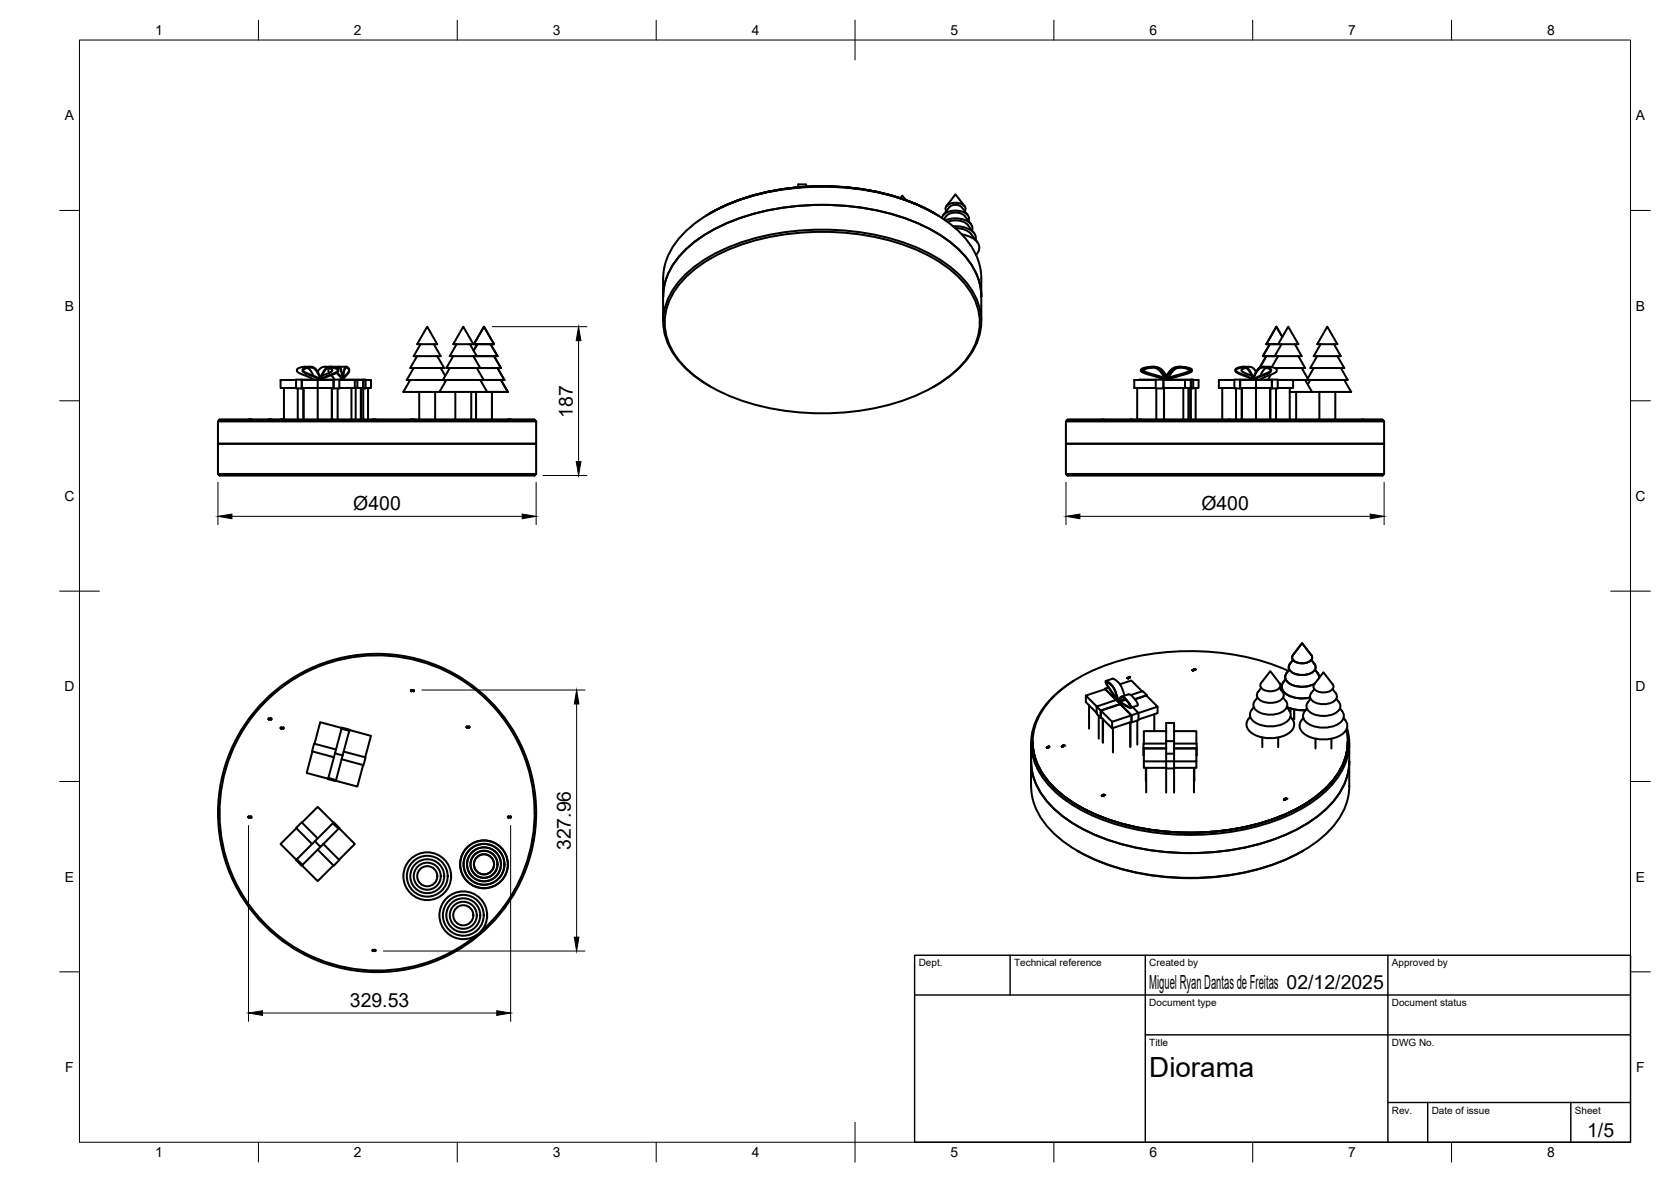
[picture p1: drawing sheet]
<svg xmlns="http://www.w3.org/2000/svg" width="420mm" height="297mm" viewBox="0 0 420 297" stroke-linecap="round" stroke-linejoin="round" font-family="sans-serif">
<!-- layer: Visible -->
<g fill="none" stroke="#000" stroke-width=".51">
<path d="M177.4 54.2a57.7 57.7 0 0 1 33.3-7.3 54.6 54.6 0 0 1 25.3 7.3M178.3 53.7a58.9 58.9 0 0 1 34-6.7 54 54 0 0 1 22.8 6.7M202.7 46.9v-.6h-2v.8M226.4 49.8l.5-.6 .9 1.1M236.9 54.8a3.1 3.1 0 0 1 3.3-1.9 3.2 3.2 0 0 1 3.4 1.8l-.1 .8M237.2 54.1l1.5-2.1a2.3 2.3 0 0 1 3.1 0l1.6 2.1M237.3 55.1a3.4 3.4 0 0 1 5.3-.8l1.6 2M237.7 55.4a6 6 0 0 1 6.5 1l.3 1-.1 .5M237.9 51.8l2.3-3 2.4 3M238 53a1.31 1.31 0 0 1 1.2-1.9 2.98 2.98 0 0 1 3.6 1.2l-.3 .7M238.3 55.8a4.9 4.9 0 0 1 5.1 .7M239.7 56.9a6 6 0 0 1 5.5 2l.1 1.4"/>
<path d="M240.2 57.3l1.4 .2 1.2 .3a6.1 6.1 0 0 1 2.9 3M241.9 58.9a4.9 4.9 0 0 1 4.3 3.1 2.4 2.4 0 0 1-.8 2M243.4 56.5l1.5 2.1M166.7 70v10.8M166.8 70a16.6 16.6 0 0 1 5.9-12.1 44.1 44.1 0 0 1 23-10.1 64 64 0 0 1 36.4 4.3 27.6 27.6 0 0 1 13.1 11.5 14.2 14.2 0 0 1 1.5 6.4v10.8M166.8 74.5a16.6 16.6 0 0 1 5.9-12 44.1 44.1 0 0 1 23-10.1 64 64 0 0 1 36.4 4.3 27.6 27.6 0 0 1 13.1 11.4 14.2 14.2 0 0 1 1.5 6.4M171.8 70.3a40.2 40.2 0 0 1 20-10.4 64.8 64.8 0 0 1 38.9 3 29.3 29.3 0 0 1 13.3 10.3 14.2 14.2 0 0 1-1.1 17.2 34 34 0 0 1-16.6 10.5 64.8 64.8 0 0 1-43.5-1.7 29.3 29.3 0 0 1-13.3-10.3 14.2 14.2 0 0 1 1.1-17.2zM71.4 97.5v8M74.4 95.5h-3.9v2h3.9M74.9 97.6v7.9M75.8 97.6h.5v7.9M75.8 95.4v2.2"/>
<path d="M76.3 97.5v8M77.3 92.5l.7 .5 .8 1.4M78.1 92.2l-2.5 .1-.8 .4-.1 .5 .5 .6 2.7 1 .9 .6M79.9 95.4v2.1h-4v-2h7.9v2h-3.9v8M80.2 95.1h.3l-.3-.8-.7-1.1-.7-.7-1.1-.1-1.1 .3-.4 .3 .4 .5 2.8 1.2 1.1 .6M80.2 95.4l-3.7-1.8-.4-.4v-.4l1.2-.5h1.5l.7 .5 .4 .7 .7 1.3-.1 .3h.2l-.1-.2 .8-1.7 1-.9h1.4l.9 .2 .4 .3-.1 .6-.6 .4-2.5 1-1 .6M80.5 95.3v.1M80.5 95.3l.2 .1M80.7 95.1l.7-1.6 .9-1 .5-.1 1.1 .1 .8 .2 .3 .3-.4 .5-2.8 1.1-1.1 .7M82.5 92.5l.9 .3 .1 .4-.7 .5-1.8 .7M82.7 92.5l-.1 .7 .2 .5M83.1 92.2l-2.1 .1-.7 .5-.4 .6"/>
<path d="M83.2 94.3l.9 1.1M83.4 97.5v8M83.9 95.4v2.2h1.4v-2.2M83.9 97.6h-.4v7.9M84.7 92.5l.5-.3 .4 .2 .5 2.5M84.7 93.7l1.3 1.7M84.8 93.6l1.3 1.7M84.8 92.6l.3-.2 .5 .2 .5 2.5M84.9 97.6v7.9M85.3 95.4h6.6v2.2h-.5v-2.2M85.3 95.4h-10.9v2.2h1.4M85.3 95.5h3.9"/>
<path d="M85.9 95.4v.1M86 95.1h.1M86.1 95.3v.1M86.1 95.3l.1 .1M86.1 94.9l.6-2.4 .3-.3 .4 .1 .4 .5v.7l-1.5 1.9M86.1 94.9v.2M86.2 95.1l.5-2.4 .2-.3h.3l.5 .4v.5l-1.5 2M87.1 92.2h-3.9M88.4 97.5v8M89.2 95.5h2.1v2h-1.4M89.2 95.5v2h-3.9M89.4 97.5v8"/>
<path d="M89.9 95.5v2h-.7M90.7 97.5v8M91.3 97.6v7.9M91.4 97.6h-.6v7.9M91.9 95.5h1.4v2h-1.4M92.5 97.5v8M103.1 95.5l-1.7 3h9.1M104 92.5l-1.7 3h9.1M104.9 89.5l-1.8 3h8.6l-1.8-3M105.4 98.5v7M105.7 86.5l-1.7 3h6.8l-1.7-3M107.4 82.1l2.5 4.4h-5z"/>
<path d="M109.4 98.5v7M110.5 98.5h12M110.8 92.5l1.2 2M111.4 95.5h10.2M111.7 95.5l.3 .5M112.2 95.5l-1.7 3M113.1 92.5l-1.7 3M114 89.5l-1.8 3h8.6M114.5 98.5v7M114.8 86.5l-1.7 3h6.8M116.5 82.1l2.5 4.4h-5zM118.2 86.5l1.7 3"/>
<path d="M118.5 98.5v7M119 89.5l1.8 3M119.1 89.5v.1M119.7 98.5v7M119.9 92.5l1.7 3M120 86.5l-.9 1.6M120.8 95.5l1.7 3M121.7 82.1l2.5 4.4h-5.1zM123.4 86.5l1.7 3h-5.2M123.7 98.5v7M124.2 89.5l1.8 3h-5.2M125.1 92.5l1.7 3h-5.2"/>
<path d="M126 95.5l1.7 3h-5.2M178.6 97.1a24.3 24.3 0 0 1-11-11.6 14.9 14.9 0 0 1 3.9-15.7 40.6 40.6 0 0 1 20.2-10.4 65.4 65.4 0 0 1 39.2 3 29.7 29.7 0 0 1 13.4 10.4 14.3 14.3 0 0 1-1 17.3 28.5 28.5 0 0 1-8.5 7M285.9 97.5v8M289.6 92.2h.9a3.7 3.7 0 0 1 2.8 2.3M289.9 92.4l-1.9 .3-.5 .4 1.1 .6 4.3 1.4M290.6 95.4v2.2h1.9M290.6 95.5h-5.4v2h5.4M290.7 97.6v7.9M292.5 97.6h.2M292.7 97.5v8M292.8 95.4l-.8-.5-4.4-1.4-.6-.5 .6-.3 1.4-.3 1.6 .1 1.2 .9 1.1 1.7a2.01 2.01 0 0 0-.8-1.6l-.9-.9-1.1-.4-2.2 .2-.7 .2-.3 .3 .1 .5 .8 .4 4.7 1.6v2.2M292.8 95.3h.4"/>
<path d="M292.9 95.1h.7M293 95.1l.3 .2M293.2 95.3v.1M293.2 95.3l1.4-.6 3.9-1.2 .5-.5-.4-.3-1.1-.2-1.4-.1-.7 .1-1 .7-1.3 1.9a2.01 2.01 0 0 1 .9-1.6l.8-.9 1.2-.4 2.2 .2 .8 .3 .2 .3-.1 .4-.9 .4-3.4 1-1.3 .6M296.4 92.2l2.5 .2 .7 .4 .1 .4-.8 .6-4.1 1.2-.8 .5M296.7 92.4a4.3 4.3 0 0 0-3 2.7M297.5 97.5v8M298 95.5v2h1.4v-2h-6.9v2h5.5M298.8 97.5v8M299.4 97.6v7.9M299.5 95.4l-12.9 .1M299.5 95.4h.5v2.2h-.5z"/>
<path d="M299.5 97.6h-.6v7.9M300 95.5h1.4v2h-1.4M300.6 97.5v8M307.3 97.5v8M310.4 95.5h-3.9v2h3.9M310.8 97.6v7.9M311.8 97.6h.4v7.9M311.8 95.4v2.2M312.3 97.5v8M312.6 92.2l2.1 .1 .5 .3 .6 .8M313.2 92.5l-1 .4 .1 .4 2.4 1.1M314.8 95.4l-3.8-1.7-.4-.4v-.5l1.2-.5 .9-.1 .7 .1 1 1.2 .7 1.3-.1 .3-1-2-.8-.6-.8-.1-.9 .1-.6 .3-.2 .3 1 .7 2.6 1.1 .7 .5"/>
<path d="M315 95.3h.3M315 95.1h.5M315.3 95.3v.1M315.3 95.3l.9-.6 2.9-1.2 .4-.4-.1-.2-.7-.4-.8-.1-.9 .1-.8 .6-1 2-.1-.3 .7-1.3 1-1.2 .7-.1 .9 .1 1.2 .5v.5l-.4 .4-3.8 1.7M315.8 95.4v2.1h4v-2h-8v2h4v8M317.6 92.2l2.4 .1 .8 .3 .3 .5-.6 .7-2.7 1.1-.9 .5M318.4 89.5l-1.7 2.9M318.5 92.5l-.7 .4-.9 1.5M319.3 86.5l-1.8 3h3M319.3 97.5v8M319.6 94.2l-.8 1.2M319.8 95.4h-9.4v2.2h1.4"/>
<path d="M319.8 95.4h1.5v2.2h-1.5zM319.8 97.6h-.4v7.9M320.8 97.6v7.9M321.4 89.5l-1.6 2.8M322.2 86.5l-1.7 3M322.4 84.7l-1.5-2.6-2.5 4.4h3M323.9 82.1l2.6 4.4h-5.1zM324.3 98.5h5.6M324.3 97.5v8M325.6 86.5l1.7 3h-6.8M325.9 98.5v7M326.5 89.5l1.7 3h-7.7"/>
<path d="M327.3 92.5l1.7 3M328.2 95.5l1.7 3M329 95.5h-7.7h3.8v2h-3.8M329.5 95.5l-.7 1.1M330.3 92.5l-1.5 2.6M331.2 89.5l-1.7 3h8.5l-1.7-3M331.7 98.5v7M332.1 86.5l-1.8 3h6.8l-1.7-3M333.7 82.1l2.6 4.4h-5.1zM335.7 98.5v7M337.1 92.5l1.8 3h-9.9M338 95.5l1.7 3h-9.8"/>
<path d="M54.8 105.9h80M54.8 111.5h80M54.8 119.1h80M54.8 111.5v7.6M55.2 105.5h79.2M55.2 105.5l-.4 .4v5.6M62.4 105.5h.3M62.5 105.5h.1M62.9 105.5h.3M63 105.5h.1M67.5 105.5h.3M67.6 105.5h.1"/>
<path d="M68 105.5h.3M68.1 105.5h.1M70.5 105.5h.3M70.6 105.5h.1M71 105.5h.3M71.1 105.5h.1M93.6 105.5h.3M93.7 105.5h.2M94.1 105.5h.3M94.2 105.5h.2M103.3 105.5h.3M103.4 105.5h.1"/>
<path d="M103.8 105.5h.3M103.9 105.5h.1M127.7 105.5h.3M127.8 105.5h.1M128.2 105.5h.3M128.3 105.5h.1M134.4 105.5l.4 .4M134.8 111.5v7.6l-.4 .4h-79.2l-.4-.4M134.8 105.9v5.6M268 105.9h80M268 111.5h80M268 119.1h80"/>
<path d="M268 111.5v7.6M268.4 105.5h79.2M268.4 105.5l-.4 .4v5.6M277.1 105.5h.3M277.2 105.5h.1M284.2 105.5h.3M284.4 105.5h.1M286.5 105.5h.3M286.6 105.5h.1M308.9 105.5h.3M309 105.5h.1M342.4 105.5h.3"/>
<path d="M342.5 105.5h.1M347.6 105.5l.4 .4M348 111.5v7.6l-.4 .4h-79.2l-.4-.4M348 105.9v5.6M103.4 173.5l.1 .1zM103.9 173.5l.1 .1zM270 171.1a21.8 21.8 0 0 0-10.3 12.5 15.4 15.4 0 0 0 5.1 14.9 44 44 0 0 0 23 10.3 63.5 63.5 0 0 0 38.1-4.8 25.7 25.7 0 0 0 12.2-11.7 13.6 13.6 0 0 0 .6-9.4M273 174.8v1.6l2.7 2.7M273.8 177.3v5.8M275.7 177.6v1.8l1 .9M276.3 179.9v5.7M276.7 178.5v1.8"/>
<path d="M276.8 178.6l4.9-1.6 2.8 2.8-4.9 1.6zM276.8 178.6v1.6l2.8 2.8M277.8 173.1v.1M278 171.1l1 .5 1 1.2 .7 1.5 .4 1.8-1.1-3.2-1-1.1-.9-.5 .3 .9 2.7 4.1-2.8-4.2zM278.1 171.1l1.7-.6 .7 .4 1.4 1.5 .8 2.4M278.7 172.8l-.9 .3 2.9 2.8-5 1.7 1 .9 5-1.6 2.8 2.9M280.6 175.9l-2.7-2.7-4.9 1.6 2.8 2.7M281.2 176.1h-.1M281.6 172l2.9-1 2.7 2.7M281.7 176.9v.1M282 175.1l2-.6 .6 .3 .9 1.1 .6 1v.4l-1.8 .6M282.8 175.7l-1.7 .6"/>
<path d="M282.9 175.7l-1.8 .6M283.1 175.9l-1.8 .6 2.4 1.2 .6 .2v-.5l-.3-.6-1.6-1.7h-.3l-.4 .1-.5 .8v.2l.7-.8 .6-.1 1.2 1.3 .6 1.1-3-1.2M283.5 170.4h.1M283.5 170.4h.2zM283.5 170.3l.3 .1-.2 .1zM283.6 170.4h.1M283.6 170.4v.1M283.7 170.4h.1M283.7 170.5h.1M283.8 170.4h.1M283.8 170.2h.1M283.9 170.2h.2z"/>
<path d="M283.9 170.2h.1M283.9 170.1l.3 .1-.2 .1zM283.9 170.1h.2M284 170.2v.1M284.1 170.2h.1M284.1 170.3h.1M284.4 174.7l2.9-1 1.1 1-3.1 1M284.5 179.8v1.6l-4.9 1.6v-1.6M284.8 177.7l1.5 1.5-1.8 .6M285.4 175.8l2.8-1 2.9 2.8-4.8 1.6v1.8l-1.8 .6v-1.8M288.4 174.7v.2M290.2 179.5v4.2"/>
<path d="M291.1 177.6v1.6l-4.8 1.6M299.8 168.4v.1M299.9 168.4h.2zM299.9 168.4v.1M299.9 168.3l.2 .1-.1 .1zM299.9 168.4h.2M299.9 168.4h.1M300 168.5h.1M300.1 168.5h.1M300.1 168.4v.1M300.1 168.4h.1M300.2 168.2h.2z"/>
<path d="M300.2 168.2v.1M300.3 168.2v.1M300.4 168.3h.1M300.4 168.2h.1M300.4 168.2h-.1M300.5 168.3l-.1-.2-.2 .1 .2 .1M315.3 177.7l-.6 .7M316.2 175.3a2.11 2.11 0 0 0-.8 2.7 5.7 5.7 0 0 0 8 0 1.53 1.53 0 0 0-.1-1.9l-.7-.8M316.3 173.9a1.52 1.52 0 0 0 1 2.3 4.5 4.5 0 0 0 5.4-1v-.9l-.2-.4M317.1 172.9l-.8 1M317.1 171.7a1.32 1.32 0 0 0 1.2 1.9 3 3 0 0 0 3.6-1.2l-.2-.7-2.3-3-2.3 3M321.7 172.9l.8 1"/>
<path d="M322.3 173.1l-.2 .3M322.7 171.4a2.1 2.1 0 0 0 1.1 3.2 8.1 8.1 0 0 0 5.6 .7M323.2 170.7l-.5 .7M323.6 177.7a2.19 2.19 0 0 1-.3 3.8 7.6 7.6 0 0 1-8.3-.4 1.92 1.92 0 0 1-.3-2.7M323.6 177.7l2.5 .7h2.2M323.9 168.6a63.5 63.5 0 0 0-50.4 .5 25.8 25.8 0 0 0-12.7 11.9 14.3 14.3 0 0 0 2.7 15.2 36.9 36.9 0 0 0 19.4 11 64.8 64.8 0 0 0 40.6-2.7 27 27 0 0 0 14-12.1 13.5 13.5 0 0 0 1-9M324.2 178.5l.3 .1-.1 .2M324.2 168.3a2.09 2.09 0 0 0-.7 2.8 6 6 0 0 0 7.1 .7M324.3 178.6v.1M325.1 165.8l-.8 1.1a1.52 1.52 0 0 0 1 2.3 4.5 4.5 0 0 0 5.4-1l.1-.9-1.1-1.5M325.1 164.6a1.32 1.32 0 0 0 1.2 2 3 3 0 0 0 3.6-1.2l-.2-.8-2.3-3-2.3 3M325.4 178.3v2.4"/>
<path d="M328.6 178a2.36 2.36 0 0 0-.9 2.5 2.36 2.36 0 0 0 1.9 1.7 7.6 7.6 0 0 0 7.6-.8 2.15 2.15 0 0 0-.3-3.4M329.5 175.6a2.14 2.14 0 0 0-.8 2.7 5.7 5.7 0 0 0 8.1 0 1.53 1.53 0 0 0-.1-1.8l-.7-.9M330.5 172l2.3-3 2.3 3M330.5 171.9a1.32 1.32 0 0 0 1.2 2 3 3 0 0 0 3.6-1.2l-.2-.8M330.5 173.2l-.8 1a1.52 1.52 0 0 0 1 2.3 4.5 4.5 0 0 0 5.4-1v-.9l-1-1.4M330.6 168.3l.7 .8M331.3 169.1l.3 .7 .1 .6M67.5 180.5l.3 .1-.1 .2h-.2zM67.6 180.6l.1 .1zM67.6 180.8h.1M68.1 180.5l.2 .1-.1 .2h-.2zM68.1 180.6l.1 .1z"/>
<path d="M68.1 180.8h.1M70.6 182.8l.2 .1v.2h-.2zM70.6 182.9l.1 .1zM70.7 183.1h.1M71.1 182.8l.2 .1v.2h-.2zM71.1 182.9l.1 .1zM71.2 183.1h.1M78.5 188.8l-1.4 5.5 5.4 1.4M82.6 195.5l-.1 .3 1.9 .5 .1-.3M82.6 195.5l1.9 .5M84.2 189.3l-1.6 6.2M84.5 188.3l-5.5-1.4-.5 1.9 5.5 1.5"/>
<path d="M85.9 183.1l-1.7 6.2 1.9 .5 1.7-6.2M85.9 183.1l.1-.3 1.9 .6-.1 .2M85.9 183.1l1.9 .5M85.9 183l-5.4-1.5-1.4 5.4M86.1 189.8l-1.6 6.2M86.4 188.9l5.5 1.4-.5 2-5.5-1.5M87.9 183.5l5.4 1.4-1.5 5.4M91.3 192.2l-1.4 5.5-5.4-1.5M117.3 182.6h.2v.2h-.2zM117.3 182.7l.2 .1zM117.4 182.9h.1M117.8 182.6h.3l-.1 .2h-.2z"/>
<path d="M117.9 182.7l.1 .1zM117.9 182.9h.1M259.2 186.8v10.8M259.3 191.3a16.6 16.6 0 0 0 5.9 12.1 44.1 44.1 0 0 0 23 10.1 64 64 0 0 0 36.4-4.3 27.6 27.6 0 0 0 13.1-11.5 14.2 14.2 0 0 0 1.6-6.4M259.7 186.4v.1M259.7 186.5a16.5 16.5 0 0 0 5.8 11.9 43.7 43.7 0 0 0 22.8 10 63.4 63.4 0 0 0 36-4.3 27.3 27.3 0 0 0 13-11.3 14 14 0 0 0 1.6-6.3M263.2 187.9l.2-.1zM263.2 187.9h.1M263.3 187.8l.1 .1M263.3 187.8l.2 .1M263.3 187.8h.1M263.3 187.9h.1"/>
<path d="M263.4 187.8v.1M263.4 188h.1M263.4 187.9h.1M263.5 187.7h.1M263.6 187.6h.2zM263.6 187.7h.1M263.6 187.6h.2M263.7 187.7h.1M263.8 187.6v.1M263.8 187.7h.1M263.8 187.7l-.1-.1h-.2l.3 .2M267 187.6h.1"/>
<path d="M267 187.5h.2zM267 187.5v.1M267 187.5l.3 .1h-.2zM267 187.5h.2M267.1 187.6h.1M267.2 187.6h.1M267.2 187.5v.1M267.3 187.6h.1M267.4 187.3h.1zM267.4 187.3v.1M267.4 187.3l.2 .1-.2 .1zM267.4 187.3h.2"/>
<path d="M267.4 187.4h.1M267.5 187.4h.1M267.6 187.3h.1M276.9 180.3h-.2M277.1 200h.1M277.1 199.9h.1zM277.2 200h.1M277.2 199.9v.1M277.2 200h-.2l.3 .1M277.3 180.7v5.9M277.4 199.7h.2M277.4 199.8h.1"/>
<path d="M277.5 199.8l.1-.1zM277.5 199.8h.1M277.6 199.7v.1M277.6 199.8h.1M277.6 199.9h.1M277.6 199.8l-.1-.1-.1 .1h.2M279.8 183v6.1M284.2 181.5v6.1M284.2 181.5v6.2M284.4 181.4l.1 .2M286 181.1v6M287.5 188l.1 1.8"/>
<path d="M287.6 191.3v1.7h5.6M288.1 193v3.3M288.2 193v6.1M293.2 186.3v-4.6h2v4.6M293.2 186.3v3.1M293.2 186.9h-5.7v1.1h5.7M293.2 188.1h-5.6v3.2h5.6M293.2 183.7h-5.6v3.2M293.2 191.3v1.8h2M293.2 189.4v1.9M293.2 193.1v6.1M293.2 186.3h2"/>
<path d="M293.2 189.4h2M295.2 186.3v3.1M295.2 189.4v1.9h-2M295.2 186.9h5.7v1.1h-5.7M295.2 188.1h5.6v3.2h-5.6M295.2 183.7h5.6v3.2M295.2 191.3v7.9M300.2 193v6.1M300.3 193v3.3M300.8 191.3v1.7h-5.6M300.9 188l-.1 1.8M314.3 180.1a2.51 2.51 0 0 0 .7 4.3 9 9 0 0 0 9.5-.5 2.27 2.27 0 0 0 .4-3.3"/>
<path d="M317.4 185.3v2.5M321.4 185.3v2.5M324.5 180.1l.4 .6M327.7 180.4l-.4 .6M330.8 185.6v2.5M334.8 185.6v2.5M337.8 180.4a2.52 2.52 0 0 1-.6 4.3 9 9 0 0 1-9.5-.5 2.27 2.27 0 0 1-.4-3.2M338.9 186.4v.1M339.3 186.8v10.8a16.6 16.6 0 0 1-6 12 44.1 44.1 0 0 1-23 10.1 64 64 0 0 1-36.3-4.3 27.6 27.6 0 0 1-13.2-11.5 14.2 14.2 0 0 1-1.5-6.3M62.5 205.2h.2v.2h-.3zM62.5 205.3l.1 .1zM63 205.2h.2v.2h-.3z"/>
<path d="M63 205.3l.1 .1zM74.5 208.1l-4 4 4 4M74.6 215.9l-.2 .2 1.4 1.5 .3-.3M74.6 215.9l1.5 1.4M75.9 217.5l4 3.9 3.9-3.9M75.9 206.7l4-3.9 3.9 3.9M79.2 211.4l-4.6 4.5M79.9 210.7l-4.1-4-1.4 1.4 4.1 4M80.6 212.8l-4.5 4.5M81.3 212.1l4 4-1.4 1.5-4-4.1M83.7 206.9l-4.5 4.5 1.4 1.4 4.5-4.5M83.7 206.9l.2-.2 1.4 1.4-.2 .2"/>
<path d="M83.7 206.9l1.4 1.4M85.3 208.1l3.9 4-3.9 4M127.8 205.3l.1 .1zM127.8 205.5h.1M127.8 205.5l-.1-.2 .2-.1 .1 .1-.2 .2M128.3 205.3l.1 .1zM270.8 213.8a60.6 60.6 0 0 0 37.6 6.3 52.7 52.7 0 0 0 19.3-6.3M277.3 200.1h.1M322.9 200.9h.1zM322.9 200.9h.1M323 200.9v.1M323 200.9h.1"/>
<path d="M323.1 200.9h.1M323.1 200.9h-.2M323.1 201h.1M323.1 201l-.1-.2-.2 .1 .3 .1M323.2 200.7h.2zM323.2 200.7h.1M323.2 200.6l.2 .2M323.3 200.7h.1M323.3 200.7h-.1M323.3 200.7v.1M323.4 200.7h.1M323.4 200.8h.1"/>
<path d="M93.7 238.7h.2v.3l-.2-.1zM93.7 238.8l.2 .1zM93.8 239h.1M94.2 238.7h.2v.3l-.2-.1zM94.2 238.8l.2 .1zM94.3 239h.1M120.9 234.1a39.6 39.6 0 0 0-12-66.8 39.6 39.6 0 0 0-53.4 42 39.6 39.6 0 0 0 62.2 27.4l2.1-1.7"/>
<circle cx="103.5" cy="173.6" r=".1"/>
<circle cx="103.5" cy="173.6" r=".16"/>
<circle cx="104" cy="173.6" r=".1"/>
<circle cx="104" cy="173.6" r=".16"/>
<circle cx="67.6" cy="180.7" r=".1"/>
<circle cx="68.1" cy="180.7" r=".1"/>
<circle cx="70.7" cy="183" r=".1"/>
<circle cx="71.2" cy="183" r=".1"/>
<circle cx="117.4" cy="182.7" r=".1"/>
<circle cx="117.9" cy="182.7" r=".1"/>
<circle cx="62.6" cy="205.3" r=".1"/>
<circle cx="63.1" cy="205.3" r=".1"/>
<circle cx="94.8" cy="204.3" r="40"/>
<circle cx="121.7" cy="217.2" r="5.1"/>
<circle cx="121.7" cy="217.2" r="6"/>
<circle cx="121.7" cy="217.2" r="4.3"/>
<circle cx="121.7" cy="217.2" r="3.4"/>
<circle cx="121.7" cy="217.2" r="2.53"/>
<circle cx="127.8" cy="205.3" r=".1"/>
<circle cx="128.3" cy="205.3" r=".1"/>
<circle cx="128.3" cy="205.3" r=".16"/>
<circle cx="93.8" cy="238.8" r=".1"/>
<circle cx="94.3" cy="238.8" r=".1"/>
<circle cx="107.4" cy="220.2" r="5.1"/>
<circle cx="107.4" cy="220.2" r="6"/>
<circle cx="107.4" cy="220.2" r="4.3"/>
<circle cx="107.4" cy="220.2" r="3.4"/>
<circle cx="107.4" cy="220.2" r="2.53"/>
<circle cx="116.5" cy="230" r="5.1"/>
<circle cx="116.5" cy="230" r="6"/>
<circle cx="116.5" cy="230" r="4.3"/>
<circle cx="116.5" cy="230" r="3.4"/>
<circle cx="116.5" cy="230" r="2.53"/>
</g>
<g fill="#000">
<circle cx="62.4" cy="105.5" r=".25"/>
<circle cx="62.7" cy="105.5" r=".25"/>
<circle cx="62.9" cy="105.5" r=".25"/>
<circle cx="63.2" cy="105.5" r=".25"/>
<circle cx="67.5" cy="105.5" r=".25"/>
<circle cx="67.8" cy="105.5" r=".25"/>
<circle cx="68" cy="105.5" r=".25"/>
<circle cx="68.3" cy="105.5" r=".25"/>
<circle cx="70.5" cy="105.5" r=".25"/>
<circle cx="70.8" cy="105.5" r=".25"/>
<circle cx="71" cy="105.5" r=".25"/>
<circle cx="71.3" cy="105.5" r=".25"/>
<circle cx="93.6" cy="105.5" r=".25"/>
<circle cx="93.9" cy="105.5" r=".25"/>
<circle cx="94.1" cy="105.5" r=".25"/>
<circle cx="94.4" cy="105.5" r=".25"/>
<circle cx="103.3" cy="105.5" r=".25"/>
<circle cx="103.6" cy="105.5" r=".25"/>
<circle cx="103.8" cy="105.5" r=".25"/>
<circle cx="104.1" cy="105.5" r=".25"/>
<circle cx="127.7" cy="105.5" r=".25"/>
<circle cx="128" cy="105.5" r=".25"/>
<circle cx="128.2" cy="105.5" r=".25"/>
<circle cx="128.5" cy="105.5" r=".25"/>
<circle cx="277.1" cy="105.5" r=".25"/>
<circle cx="277.4" cy="105.5" r=".25"/>
<circle cx="284.2" cy="105.5" r=".25"/>
<circle cx="284.5" cy="105.5" r=".25"/>
<circle cx="286.5" cy="105.5" r=".25"/>
<circle cx="286.8" cy="105.5" r=".25"/>
<circle cx="308.9" cy="105.5" r=".25"/>
<circle cx="309.2" cy="105.5" r=".25"/>
<circle cx="342.4" cy="105.5" r=".25"/>
<circle cx="342.7" cy="105.5" r=".25"/>
<circle cx="300.2" cy="168.2" r=".25"/>
<circle cx="300.5" cy="168.2" r=".25"/>
<circle cx="263.2" cy="187.9" r=".25"/>
<circle cx="263.5" cy="187.9" r=".25"/>
<circle cx="267.3" cy="187.4" r=".25"/>
<circle cx="267.6" cy="187.4" r=".25"/>
<circle cx="277" cy="200" r=".25"/>
<circle cx="277.3" cy="200" r=".25"/>
<circle cx="277.4" cy="199.8" r=".25"/>
<circle cx="277.7" cy="199.8" r=".25"/>
<circle cx="62.5" cy="205.5" r=".25"/>
<circle cx="63" cy="205.5" r=".25"/>
<circle cx="322.8" cy="200.9" r=".25"/>
<circle cx="323.1" cy="200.9" r=".25"/>
<circle cx="323.2" cy="200.7" r=".25"/>
<circle cx="323.5" cy="200.7" r=".25"/>
</g>
<!-- layer: BORDER -->
<g fill="none" stroke="#000" stroke-width=".25">
<path d="M20 10.1h390v276.9h-390zM65 5.1v5M115 5.1v5M165 5.1v5M215 5.1v10M265 5.1v5M315 5.1v5M365 5.1v5M15 52.9h5M410 52.9h5M15 100.7h5M410 100.7h5"/>
<path d="M15 148.6h10M405 148.6h10M15 196.4h5M410 196.4h5M15 244.2h5M410 244.2h5M65 287v5M115 287v5M165 287v5M215 282.1v9.9M265 287v5M315 287v5"/>
<path d="M365 287v5"/>
</g>
<!-- layer: TITLEBLOCK -->
<path d="M230 240.1h180v46.9h-180zM230 250h180M254 240.1v9.9M288 240.1v46.9M349 240.1v46.9M288 260.1h122M349 277.1h61M359 277.1v9.9M395 277.1v9.9" fill="none" stroke="#000" stroke-width=".36"/>
<!-- layer: FD_Dimensions -->
<g fill="none" stroke="#000" stroke-width=".25">
<path d="M123.8 82.1h23.8M145.5 85.6v30.4M136.5 119.5h11.1M54.8 121.2v10.7M58.3 129.8h73M134.8 121.2v10.7M268 121.2v10.7M271.5 129.8h73M348 121.2v10.7M106.1 173.4h41M145 176.9v58.6M62.5 207.5v49.2"/>
<path d="M128.4 207.5v49.2M96.4 239h50.7M66 254.6h58.9"/>
</g>
<path d="M145.5 82.1l.6 3.5h-1.2zM144.9 116h1.2l-.6 3.5zM54.8 129.8l3.5-.6v1.2zM131.3 129.2l3.5 .6-3.5 .6zM268 129.8l3.5-.6v1.2zM344.5 129.2l3.5 .6-3.5 .6zM145 173.4l.6 3.5h-1.2zM144.4 235.5h1.2l-.6 3.5zM62.5 254.6l3.5-.6v1.2zM124.9 254l3.5 .6-3.5 .6z" fill="#000" stroke="#000" stroke-width=".25"/>
<text font-size="7" x="289" y="270.6">Diorama</text>
<g font-size="4.9">
<text x="144" y="105" transform="rotate(-90 144 105)">187</text>
<text x="88.8" y="128.2">Ø400</text>
<text x="302.1" y="128.2">Ø400</text>
<text x="143.5" y="213.7" transform="rotate(-90 143.5 213.7)">327.96</text>
<text x="289" y="248.5">Miguel Ryan Dantas de Freitas 02/12/2025</text>
<text x="88" y="253.1">329.53</text>
<text x="399.1" y="285.7">1/5</text>
</g>
<g font-size="3.5">
<text x="39" y="8.8">1</text>
<text x="89" y="8.8">2</text>
<text x="139" y="8.8">3</text>
<text x="189" y="8.8">4</text>
<text x="239" y="8.8">5</text>
<text x="289" y="8.8">6</text>
<text x="339" y="8.8">7</text>
<text x="389" y="8.8">8</text>
<text x="16.3" y="30.2">A</text>
<text x="411.3" y="30.2">A</text>
<text x="16.3" y="78">B</text>
<text x="411.3" y="78">B</text>
<text x="16.2" y="125.9">C</text>
<text x="411.2" y="125.9">C</text>
<text x="16.2" y="173.7">D</text>
<text x="411.2" y="173.7">D</text>
<text x="16.3" y="221.6">E</text>
<text x="411.3" y="221.6">E</text>
<text x="16.4" y="269.4">F</text>
<text x="411.4" y="269.4">F</text>
<text x="39" y="290.8">1</text>
<text x="89" y="290.8">2</text>
<text x="139" y="290.8">3</text>
<text x="189" y="290.8">4</text>
<text x="239" y="290.8">5</text>
<text x="289" y="290.8">6</text>
<text x="339" y="290.8">7</text>
<text x="389" y="290.8">8</text>
</g>
<g font-size="2.5">
<text x="231" y="242.9">Dept.</text>
<text x="255" y="242.9">Technical reference</text>
<text x="289" y="242.9">Created by</text>
<text x="350" y="242.9">Approved by</text>
<text x="289" y="252.8">Document type</text>
<text x="350" y="252.8">Document status</text>
<text x="289" y="262.9">Title</text>
<text x="350" y="262.9">DWG No.</text>
<text x="350" y="279.9">Rev.</text>
<text x="360" y="279.9">Date of issue</text>
<text x="396" y="279.9">Sheet</text>
</g>
</svg>
